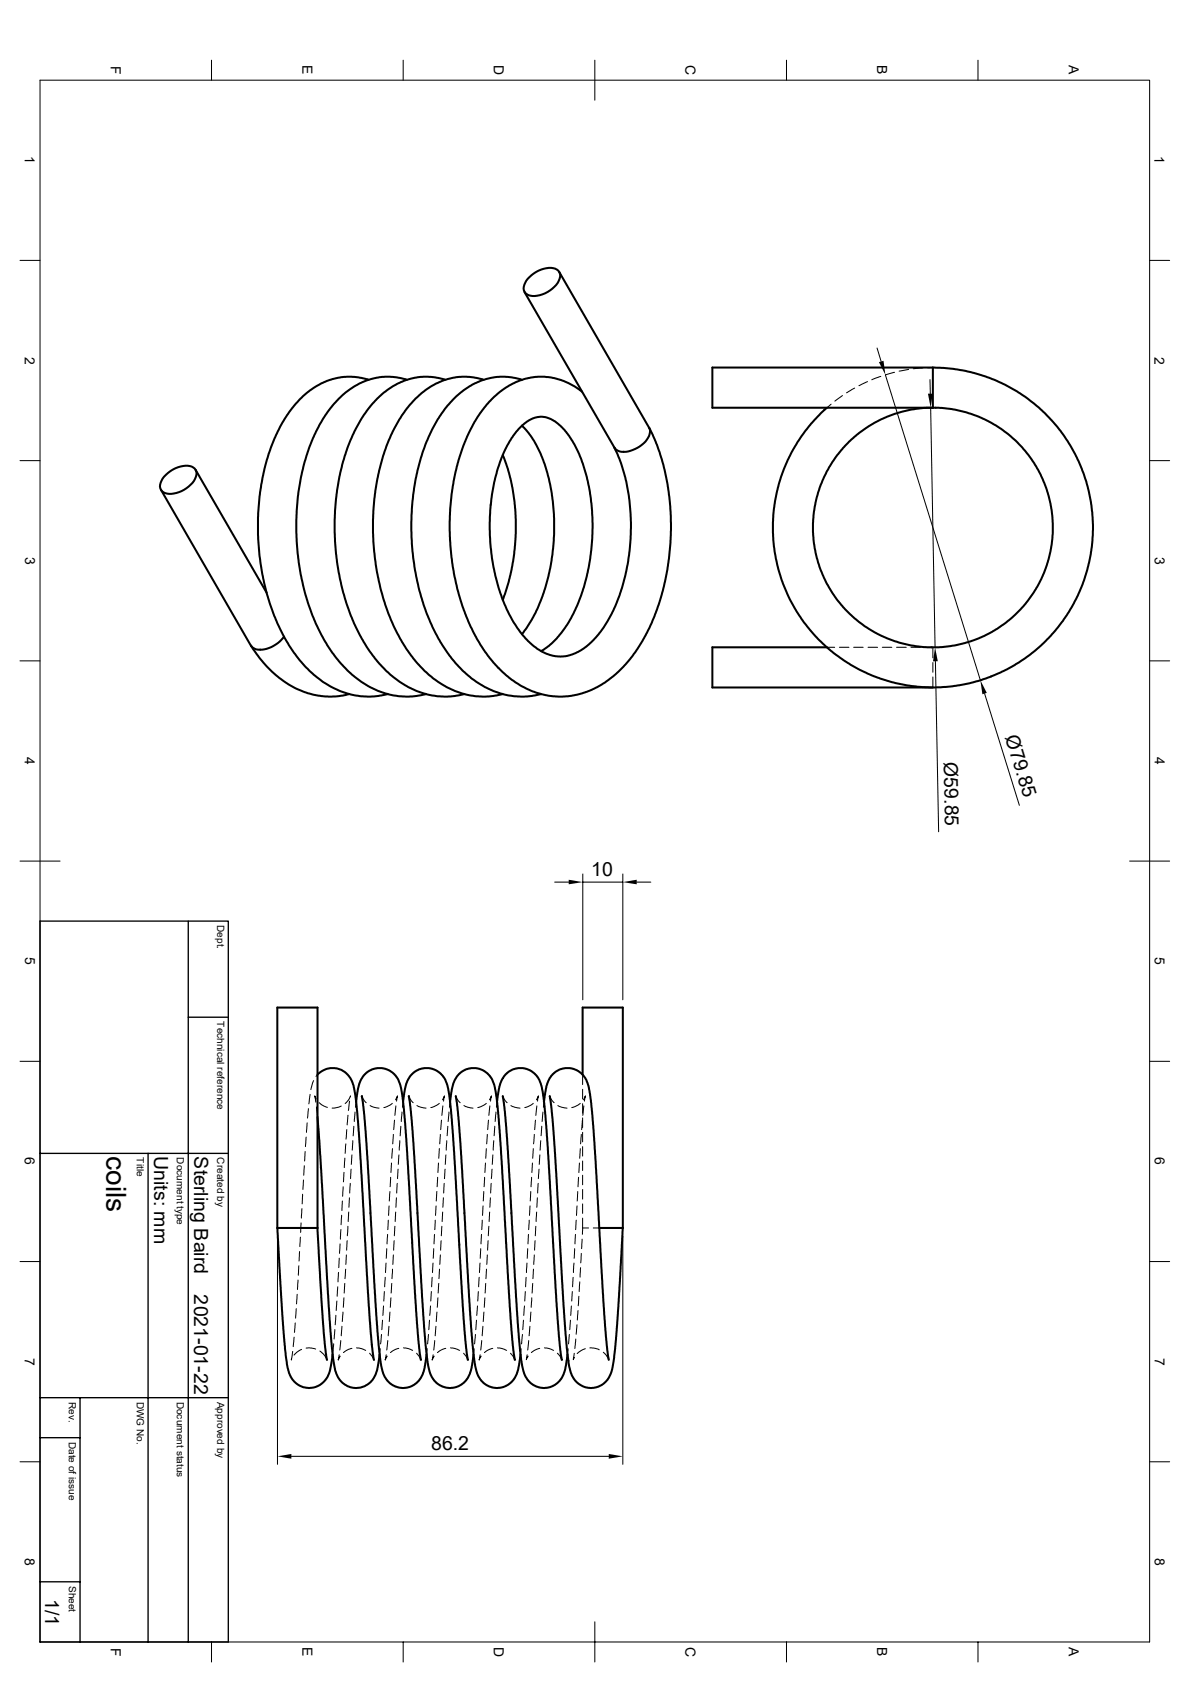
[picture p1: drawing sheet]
<svg xmlns="http://www.w3.org/2000/svg" width="297mm" height="420mm" viewBox="0 0 297 420" stroke-linecap="round" stroke-linejoin="round" font-family="sans-serif">
<g fill="none" stroke="#000" stroke-width=".51">
<path d="M131.7 69.6a7.1 7.1 0 0 1 6.9-2.5 1.98 1.98 0 0 1 .8 3 7.1 7.1 0 0 1-7.5 3.6 1.98 1.98 0 0 1-.8-3zM139.6 67.9l22.4 38.9a3.7 3.7 0 0 1-1.8 4.3 5.9 5.9 0 0 1-6.3 1.3l-.5-.6-22.5-38.9M92 94.8a16.7 16.7 0 0 0-17.8 5.6 41.5 41.5 0 0 0-9.2 22.1l-.6 6.7v5.3l.6 5.8 .5 3.2 1.2 5 1.8 5.3 1.8 4a29.6 29.6 0 0 0 14.6 14.8 19.2 19.2 0 0 0 11.9 .7M101.6 94.8a16.7 16.7 0 0 0-17.8 5.6 41.2 41.2 0 0 0-9.2 21.6l-.6 7.8v5.3l.3 3.2 1.3 7.7 1.7 5.9a35.9 35.9 0 0 0 13.3 18.6 19.1 19.1 0 0 0 15.7 2.8M111.1 94.8a16.6 16.6 0 0 0-17.5 5.3 40.4 40.4 0 0 0-9.2 20.9l-.5 3.6-.4 5.2v3.2l.4 5.3 1.3 7.7 1.7 5.9a35.9 35.9 0 0 0 13.2 18.6 19.1 19.1 0 0 0 15.8 2.8M120.7 94.8a16.6 16.6 0 0 0-17.5 5.3 40.4 40.4 0 0 0-9.3 20.9l-.5 3.6-.3 5.2 .1 5.3 .6 5.8 1.1 5.6 1.2 4.5 1.4 3.7 1.9 3.9a28.2 28.2 0 0 0 14.9 14.2 18.5 18.5 0 0 0 11.2 .5M130.3 94.8a16.7 16.7 0 0 0-17.8 5.6l-.3 .3a41.9 41.9 0 0 0-9 22.3l-.5 7.3v3.7l.4 5.3 .5 3.2 1.1 5 1 3.5 1.4 3.7a33 33 0 0 0 13.9 16.8 19.3 19.3 0 0 0 14 1.8M145.3 97.8a15.9 15.9 0 0 0-21.7 1l-2.1 2.2-3.1 4.3-2.7 5.9-1.5 4.5-1.2 5.8-.6 5.7-.2 5.3 .5 6.7 .8 4.8 1.9 7.2 1.4 3.9 2.2 4.4 2.8 4.2 2.4 2.8 3.4 3.1 3.8 2.4a19.8 19.8 0 0 0 22.7-4l2-2.1 2.6-3.2 2.4-4 1.5-3 1.8-4.7 1.1-3.7 1.5-7.8 .3-4 .2-4.9-.2-4-.7-5.6-1-5-1-3.1-1.2-3.3-1.3-2.8M232.8 91.8h-55v10h55M232.8 91.8v10M232.8 91.8l3.1 .1 4.3 .6 2.9 .6 3.7 1.2 4 1.8 3.1 1.6 2.1 1.5 3.1 2.4 2.8 2.7 2.8 3.3 1.7 2.5 2 3.4 1.6 3.6 1.1 3.2 1.2 5.1 .3 2.6 .2 4.3-.6 6-.8 3.9-1.2 3.7-1.2 2.8-1.6 3-2.1 3.3-1.9 2.4-2.9 3.2-2.3 2-5 3.5-2.6 1.4-3.6 1.6-2.9 1-4.7 1-6 .6-4.3-.2-2.6-.3-3.8-.9-2.9-.8-5.2-2.2-2.3-1.3-4.3-3-4.4-4.1-2.8-3.3-2-2.9-1.7-3-1.7-4-1.8-6.3-.4-2.9-.3-3.5 .1-4.3 .3-2.6 .6-3.4 1.1-3.8 2.6-6 1.5-2.6 2.8-3.8 2.9-3.2 1.6-1.5M40.9 119a7.1 7.1 0 0 1 6.9-2.5 1.98 1.98 0 0 1 .9 3 7.1 7.1 0 0 1-7.6 3.6 1.98 1.98 0 0 1-.8-3z"/>
<path d="M48.8 117.3l17.7 30.7M125.5 113.6l1.3 3.6 .9 3.7 .7 4.5 .3 4.2v4.6l-.6 6-1.1 5-1.5 4.6M130.3 106.3l1.5 1.7a35.9 35.9 0 0 1 6.4 19.5l.1 5.9-.4 5.1-1 5.3-1.8 5.9a31.4 31.4 0 0 1-4.8 8.6M153.3 111.8l1.6 3.7 1.4 4.7 .8 4.7 .4 5.5-.1 4.1-.6 5.5-.8 4-1.2 4.2a26.3 26.3 0 0 1-9.8 14.1l-.4 .3a9.6 9.6 0 0 1-11.6-1.4 31.5 31.5 0 0 1-9.1-16.6l-.8-3.4-.6-4.5-.3-4.6 .1-4.5 .5-3.9 .8-4.2 1.2-4.3 1.5-3.3a14.4 14.4 0 0 1 6.8-7.5l1.7-.3h1.2l1 .3a15 15 0 0 1 7.1 8l1.4 3.3 1.5 5.8 .6 4.2 .3 5.1-.3 6.6-.6 4-1.3 5.3-1.1 3.1a24.8 24.8 0 0 1-9.3 12.6l-.3 .2M40.2 122.3l22.4 38.9M70.9 159a7.5 7.5 0 0 1-7 3.1l-.7-.3-.5-.6a25.4 25.4 0 0 0 16.3 12.4l2.6 .3a18.5 18.5 0 0 0 5.6-.6M206.4 161.6h-28.6v10.1h55M79.2 268.4a5.3 5.3 0 0 1 5.6-1.4 5.3 5.3 0 0 1 3.5 4.5l.6 3.9 .7 7.4 2.4 43.2 .8 9.8 .5 3.8M79.2 278.9l1 13.4 2.3 40 .9 8.6 .3 1.5 .8 1.6a5.3 5.3 0 0 0 5.7 2.4 5.3 5.3 0 0 0 4-4.7l.5-3.5M88.9 275.1l.4-2.9 .7-2.3 .8-1.3 1.4-1.3 2-.6 1.9 .2 1.9 .9 1.3 1.6 .6 1.5 .4 1.8 .8 7.9 2.7 46.7 .6 7.2 .7 5.1M90.3 273.7l.6 4.8 .6 7.1 2.7 46.8 .8 7.8 .5 2.3 .5 1.2 1.3 1.7 1.3 .8 2.2 .4 2-.5 1.4-1 1.2-1.7 .6-2 .5-3.2M100.6 275.1l.4-2.9 .7-2.3 .8-1.3 1.4-1.3 2-.6 2 .2 1.8 .9 1.3 1.6 .6 1.5 .4 1.8 .8 6.9 2.9 49.6 .6 7.4 .5 3"/>
<path d="M102 273.7l.6 3.9 .6 8 2.7 46.8 .8 7.8 .5 2.3 .5 1.2 1.1 1.5 1.6 1 2.1 .4 2.1-.5 1.8-1.5 .8-1.4 .5-1.8 .5-3.2M112.4 275.1l.3-2.9 .7-2.3 1.1-1.6 1.2-1 1.9-.6 2 .2 1 .4 .9 .6 1.3 1.5 .6 1.5 .3 1.8 .8 6.9 2.9 49.6 .6 6.7 .5 3.7M113.7 273.7l.6 3.9 .6 8 2.7 46.8 .8 7.8 .6 2.3 .4 1.2 1.1 1.5 1.6 1 2.1 .4 2.1-.5 1.3-1 1.3-1.9 .7-2.5 .3-2.5M124 275.1l.6-3.8 .5-1.4 1.1-1.6 1.2-1 2-.6 1.9 .2 1.3 .5 .9 .7 1.1 1.6 .9 3 .6 5.9 3 50.6 .6 6.7 .6 3.7M125.5 273.7l.5 3.9 .6 6.8 2.9 49.6 .8 7 .8 2.7 1.1 1.5 1.6 1 2.2 .4 2-.5 1.7-1.3 1-1.6 .6-2.5 .3-2.5M135.8 275.1l.6-3.8 .5-1.4 .6-1.2 1.6-1.4 2-.6 1.9 .2 1.3 .5 .9 .7 1.1 1.6 .9 2.8 .7 6.1 .8 11.5 2.1 37.9 .6 7.9 .5 3.7M137.2 273.7l.7 5.8 .6 7.4 2 37.5 1.1 13.2 .5 3.8 .7 2.2 1.3 1.7 1.3 .8 .9 .4h1.9l2.1-.7 1.6-1.7 .9-2.2 .5-2.9 .8-8.4 1.3-24M145.4 268.4v-16.8h10v55M69.2 306.6l1.8 28.3 .6 5.8 .5 2 .5 1.1 1.1 1.5 1.1 .7 .9 .4 2 .1 2.1-.6 1.4-1.3 .9-1.5 .9-4.9M69.2 306.6v-55h10v55M69.2 306.6h10M79.2 306.6l1.3 22.5 .5 6.3 .6 4.2"/>
<path d="M149.6 306.6h5.8"/>
<circle cx="232.8" cy="131.7" r="29.9"/>
</g>
<g fill="none" stroke="#000" stroke-width=".25">
<path d="M52.8 15v5M100.6 15v5M148.5 15v10M196.3 15v5M244.1 15v5M10 20h276.9v390h-276.9zM5 65h5M286.9 65h5M210.3 98.8l-1.9 1.4M213.3 96.9l-2 1.2M216.5 95.3l-2.1 1M218.9 86.9l1 3.4"/>
<path d="M219.8 94l-2.2 .8M223.3 93l-2.3 .6 23.7 76.2M226.8 92.2l-2.4 .5M230.3 91.9l-2.3 .2M232.1 94.8l.1 3.5M232.8 91.8h-1.3M5 115h5M207.4 100.9l-1 .9M232.3 101.8l1.1 59.8M286.9 115h5M5 165h5M206.4 161.6h1.9"/>
<path d="M209.5 161.6h2.4M213.1 161.6h2.3M216.7 161.6h2.3M220.2 161.6h2.4M223.8 161.6h2.4M227.4 161.6h2.3M230.9 161.6h1.9v2.7M232.8 165.4v2.5M232.8 169v2.7M233.5 165.1l.8 42.6M245.7 173.2l8.7 27.9M286.9 165h5"/>
<path d="M5 215h10M145.5 218.2v31.4M155.4 218.2v31.4M281.9 215h10M138.4 220.3h3.5M145.5 220.3h9.9M158.9 220.3h3.5M5 265h5M77 276.8l-.2 2.4M77.4 273.3l-.3 2.3M78.3 269.8l-.7 2.3M78.9 274.4l-.3-.7 .2 1.5"/>
<path d="M79 276.4l.2 2.5M79.2 268.4l-.3 .4M79.7 275.3l.6 .6 1.4 .6M85.2 276.2l-.7 .3-1.6 .2M86.9 278.5l-.2 2.4M87.2 275l-.2 2.3M87.5 273.8l-.5 .9-.9 .8M88.6 277.7l-.2 2.3M88.9 275.1l-.2 1.4M90.3 273.7l.5 1 .6 .6M92.4 276.1l.8 .3 1.4 .3M97.9 275.5l-1.4 .9-.7 .2"/>
<path d="M98.5 279.7l-.2 2.4M98.7 274.6l.5-.9-.2 1.3M98.8 276.1l-.2 2.4M100.3 277.7l-.1 2.3M100.6 275.1l-.1 1.4M102 273.7l.4 .7 .7 .9M104.1 276.1l.8 .3 1.4 .3M109.6 275.5l-1.4 .9-.7 .2M110.2 279.7l-.2 2.4M110.4 274.6l.5-.9-.2 1.3M110.5 276.1l-.2 2.4M112.1 277.7l-.3 2.3"/>
<path d="M112.4 275.1l-.2 1.4M113.7 273.7l.5 1 .7 .6M115.8 276.1l.8 .3 1.5 .3M121.4 275.5l-1.4 .9-.7 .2M121.9 279.7l-.2 2.4M122.2 274.6l.4-.9-.2 1.3M122.3 276.1l-.3 2.4M123.8 277.7l-.2 2.3M124 275.1l-.1 1.4M125.5 273.7l.4 1 .7 .6M127.5 276.1l.9 .3 1.4 .3M133.1 275.5l-1.4 .9-.7 .2"/>
<path d="M133.6 279.7l-.2 2.4M133.9 274.6l.5-.9-.2 1.3M134 276.1l-.3 2.4M135.5 277.7l-.2 2.3M135.8 275.1l-.2 1.4M137.2 273.7l.5 1 .6 .6M139.2 276.1l.9 .3 1.4 .3M144.8 275.5l-1.4 .9-.7 .2M145.4 279.7l-.2 2.4M145.4 268.4v2.4M145.4 272v2.4M145.4 275.6v2.4"/>
<path d="M145.4 279.1v2.5M145.6 274.6l.5-.9-.2 1.3M145.7 276.1l-.2 2.4M286.9 265h5M75.5 298.2l-.1 2.4M75.7 294.6l-.1 2.4M75.9 291.1l-.1 2.4M76.2 287.5l-.2 2.4M76.4 283.9l-.2 2.4M76.7 280.4l-.2 2.3M85.5 299.9l-.2 2.4M85.6 296.3l-.1 2.4"/>
<path d="M85.9 292.7l-.2 2.4M86.1 289.2l-.2 2.3M86.3 285.6l-.2 2.4M86.6 282.1l-.2 2.3M87.2 299.1l-.1 2.4M87.4 295.5l-.1 2.4M87.6 291.9l-.1 2.4M87.8 288.4l-.1 2.3M88.1 284.8l-.2 2.4M88.3 281.2l-.2 2.4M97.3 297.5l-.1 2.4M97.5 294l-.1 2.3"/>
<path d="M97.7 290.4l-.1 2.4M98 286.8l-.2 2.4M98.2 283.3l-.2 2.3M98.9 299.1l-.1 2.4M99.1 295.5l-.1 2.4M99.4 291.9l-.2 2.4M99.6 288.4l-.2 2.3M99.8 284.8l-.1 2.4M100 281.2l-.1 2.4M109.1 297.5l-.2 2.4M109.2 294l-.1 2.3M109.4 290.4l-.1 2.4"/>
<path d="M109.7 286.8l-.2 2.4M109.9 283.3l-.2 2.3M110.7 299.1l-.2 2.4M110.9 295.5l-.2 2.4M111.1 291.9l-.2 2.4M111.3 288.4l-.2 2.3M111.5 284.8l-.1 2.4M111.8 281.2l-.2 2.4M120.7 297.5l-.1 2.4M120.9 294l-.1 2.3M121.2 290.4l-.2 2.4M121.4 286.8l-.2 2.4"/>
<path d="M121.6 283.3l-.1 2.3M122.4 299.1l-.1 2.4M122.6 295.5l-.1 2.4M122.8 291.9l-.2 2.4M123 288.4l-.1 2.3M123.2 284.8l-.1 2.4M123.5 281.2l-.2 2.4M132.5 297.5l-.2 2.4M132.7 294l-.2 2.3M132.9 290.4l-.1 2.4M133.1 286.8l-.1 2.4M133.3 283.3l-.1 2.3"/>
<path d="M134.1 299.1l-.1 2.4M134.3 295.5l-.1 2.4M134.5 291.9l-.1 2.4M134.7 288.4l-.1 2.3M135 284.8l-.2 2.4M135.2 281.2l-.2 2.4M144.2 297.5l-.1 2.4M144.4 294l-.1 2.3M144.6 290.4l-.1 2.4M144.8 286.8l-.1 2.4M145.1 283.3l-.2 2.3M145.4 282.7v2.4"/>
<path d="M145.4 286.3v2.4M145.4 289.9v2.4M145.4 293.5v2.3M145.4 297v2.4M5 315h5M69.3 308.6v57M74.4 319.6l-.1 2.4M74.6 316.1l-.1 2.3M74.8 312.5l-.2 2.4M75 308.9l-.2 2.4M75.1 305.4l-.1 2.3M75.4 301.8l-.2 2.4"/>
<path d="M84.5 317.7l-.1 2.4M84.7 314.2l-.2 2.3M84.9 310.6l-.1 2.4M85.1 307l-.1 2.4M85.3 303.4l-.2 2.4M86.3 316.9l-.2 2.4M86.4 313.4l-.1 2.3M86.7 309.8l-.2 2.4M86.8 306.2l-.1 2.4M87 302.6l-.1 2.4M96.1 318.9l-.1 2.4M96.4 315.4l-.2 2.4"/>
<path d="M96.5 311.8l-.1 2.4M96.7 308.2l-.1 2.4M96.9 304.7l-.1 2.3M97.1 301.1l-.1 2.4M98 316.9l-.2 2.4M98.2 313.4l-.2 2.3M98.4 309.8l-.1 2.4M98.6 306.2l-.2 2.4M98.8 302.6l-.2 2.4M107.9 318.9l-.2 2.4M108.1 315.4l-.1 2.4M108.2 311.8l-.1 2.4"/>
<path d="M108.5 308.2l-.2 2.4M108.6 304.7l-.1 2.3M108.8 301.1l-.1 2.4M109.7 316.9l-.1 2.4M109.9 313.4l-.1 2.3M110.1 309.8l-.1 2.4M110.3 306.2l-.1 2.4M110.5 302.6l-.1 2.4M119.6 318.9l-.1 2.4M119.8 315.4l-.1 2.4M120 311.8l-.2 2.4M120.2 308.2l-.1 2.4"/>
<path d="M120.4 304.7l-.2 2.3M120.6 301.1l-.2 2.4M121.4 316.9l-.1 2.4M121.6 313.4l-.1 2.3M121.8 309.8l-.1 2.4M122 306.2l-.1 2.4M122.2 302.6l-.1 2.4M131.3 318.9l-.1 2.4M131.5 315.4l-.1 2.4M131.7 311.8l-.1 2.4M131.9 308.2l-.1 2.4M132.1 304.7l-.1 2.3"/>
<path d="M132.3 301.1l-.1 2.4M133.1 316.9l-.1 2.4M133.3 313.4l-.1 2.3M133.6 309.8l-.2 2.4M133.7 306.2l-.1 2.4M133.9 302.6l-.1 2.4M143 318.9l-.1 2.4M143.3 315.4l-.2 2.4M143.4 311.8l-.1 2.4M143.6 308.2l-.1 2.4M143.8 304.7l-.1 2.3M144 301.1l-.1 2.4"/>
<path d="M144.9 316.5l-.1 2.4M145.1 313l-.2 2.3M145.3 309.4l-.1 2.4M145.4 306.6h1.5M145.4 300.6v2.4M145.4 304.2v2.4M145.4 306.6l-.1 1.6M148.1 306.6h1.5M155.4 308.6v57M286.9 315h5M73.1 337.4l-.4 2.2 .1-.2M73.4 333.9l-.2 2.4"/>
<path d="M73.7 330.3l-.2 2.4M74 326.8l-.2 2.3M74.2 323.2l-.2 2.4M75.3 336.9l-1.3 .8-.6 .7M76.4 336.6l.8-.1 1.6 .3M79.8 337.4l1.2 1.1 .6 1.1M83.3 335.5l-.2 2.4M83.6 332l-.2 2.3M83.8 328.4l-.1 2.4M84.1 324.9l-.2 2.3M84.3 321.3l-.1 2.4M84.7 338.3l-.3 1.3 .5-1"/>
<path d="M85 334.7l-.2 2.4M85.3 331.2l-.1 2.3M85.6 327.6l-.2 2.4M85.9 324.1l-.2 2.3M86.1 320.5l-.2 2.4M87.8 336.7l-.7 .2-1.4 .8M89 336.6l1.3 .2 1 .4M92.2 337.9l1.1 1.7M94.9 336.8l-.2 1.4M95.2 333.2l-.2 2.4M95.5 329.6l-.2 2.4M95.7 326.1l-.2 2.4"/>
<path d="M95.9 322.5l-.1 2.4M96.4 338.3l-.3 1.3 .5-1M96.8 334.7l-.3 2.4M97.1 331.2l-.2 2.3M97.3 327.6l-.1 2.4M97.6 324.1l-.2 2.3M97.8 320.5l-.2 2.4M99.5 336.7l-1.2 .4-.8 .6M100.7 336.6l1.3 .2 1 .4M104 337.9l1.1 1.7M106.6 336.8l-.1 1.4M106.9 333.2l-.2 2.4"/>
<path d="M107.2 329.6l-.2 2.4M107.4 326.1l-.1 2.4M107.7 322.5l-.2 2.4M108.1 338.3l-.2 1.3 .5-1M108.5 334.7l-.3 2.4M108.8 331.2l-.2 2.3M109.1 327.6l-.2 2.4M109.3 324.1l-.2 2.3M109.5 320.5l-.2 2.4M111.3 336.7l-1.4 .5-.7 .5M112.4 336.6l1.3 .2 1 .4M115.7 337.9l1.1 1.7"/>
<path d="M118.3 336.8l-.1 1.4M118.7 333.2l-.3 2.4M118.9 329.6l-.2 2.4M119.2 326.1l-.2 2.4M119.4 322.5l-.1 2.4M119.8 338.3l-.2 1.3 .5-1M120.2 334.7l-.2 2.4M120.5 331.2l-.1 2.3M120.8 327.6l-.2 2.4M121 324.1l-.1 2.3M121.2 320.5l-.1 2.4M123 336.7l-1.4 .5-.7 .5"/>
<path d="M124.2 336.6l1.2 .2 1 .4M127.4 337.9l1.1 1.7M130 336.8l-.1 1.4M130.4 333.2l-.2 2.4M130.6 329.6l-.1 2.4M130.9 326.1l-.2 2.4M131.1 322.5l-.1 2.4M131.6 338.3l-.3 1.3 .5-1M132 334.7l-.3 2.4M132.2 331.2l-.2 2.3M132.5 327.6l-.2 2.4M132.7 324.1l-.1 2.3"/>
<path d="M133 320.5l-.2 2.4M134.7 336.7l-1.4 .5-.7 .5M135.9 336.6l1.3 .2 1 .4M139.1 337.9l.7 .8 .5 .9M141.8 336.8l-.2 1.4M142.1 333.2l-.2 2.4M142.4 329.6l-.2 2.4M142.6 326.1l-.1 2.4M142.8 322.5l-.1 2.4M143.3 337.9l-.3 1.7 .3-.6M143.7 334.3l-.2 2.4M144 330.8l-.2 2.4"/>
<path d="M144.3 327.2l-.2 2.4M144.5 323.7l-.2 2.4M144.7 320.1l-.1 2.4M146.1 336.8l-1.2 .5-.8 .7M147.2 336.6h1.2l1.2 .4M150.6 337.7l.7 .7 .6 1.2M5 365h5M72.7 363.6h79.2M286.9 365h5M52.8 410v5M100.6 410v5M148.5 405v10"/>
<path d="M196.3 410v5M244.1 410v5"/>
</g>
<path d="M10 230h47v180h-47zM47 230v180M47 254h10M10 288h47M37 288v122M10 359h10M10 349h47M20 349v61M10 395h10" fill="none" stroke="#000" stroke-width=".34"/>
<path d="M219.4 90.4l1.1-.3 .5 3.5zM231.6 98.3h1.2l-.5 3.5zM233.4 161.6l.7 3.5h-1.2zM244.7 169.8l1.6 3.2-1.1 .4zM141.9 219.7l3.6 .6-3.6 .5zM155.4 220.3l3.5-.6v1.1zM69.3 363.6l3.4-.5v1.1zM151.9 363.1l3.5 .5-3.5 .6z" fill="#000"/>
<text font-size="7" x="26.5" y="288.7" transform="rotate(90 26.5 288.7)">coils</text>
<g font-size="4.9">
<text x="250.8" y="184" transform="rotate(73 250.8 184)">Ø79.85</text>
<text x="235.6" y="190.3" transform="rotate(89 235.6 190.3)">Ø59.85</text>
<text x="147.6" y="218.7">10</text>
<text x="38.5" y="288.6" transform="rotate(90 38.5 288.6)">Units: mm</text>
<text x="48.4" y="288.8" transform="rotate(90 48.4 288.8)">Sterling Baird</text>
<text x="48.5" y="323.2" transform="rotate(90 48.5 323.2)">2021-01-22</text>
<text x="107.6" y="362.1">86.2</text>
<text x="11.3" y="399.2" transform="rotate(90 11.3 399.2)">1/1</text>
</g>
<g font-size="3.5">
<text x="27.6" y="16.5" transform="rotate(90 27.6 16.5)">F</text>
<text x="75.5" y="16.3" transform="rotate(90 75.5 16.3)">E</text>
<text x="123.3" y="16.3" transform="rotate(90 123.3 16.3)">D</text>
<text x="171.1" y="16.3" transform="rotate(90 171.1 16.3)">C</text>
<text x="218.9" y="16.3" transform="rotate(90 218.9 16.3)">B</text>
<text x="266.8" y="16.3" transform="rotate(90 266.8 16.3)">A</text>
<text x="6.2" y="39" transform="rotate(90 6.2 39)">1</text>
<text x="288.2" y="39" transform="rotate(90 288.2 39)">1</text>
<text x="6.2" y="89" transform="rotate(90 6.2 89)">2</text>
<text x="288.2" y="89" transform="rotate(90 288.2 89)">2</text>
<text x="6.3" y="139" transform="rotate(90 6.3 139)">3</text>
<text x="288.2" y="139" transform="rotate(90 288.2 139)">3</text>
<text x="6.2" y="189" transform="rotate(90 6.2 189)">4</text>
<text x="288.2" y="189" transform="rotate(90 288.2 189)">4</text>
<text x="6.3" y="239" transform="rotate(90 6.3 239)">5</text>
<text x="288.2" y="239" transform="rotate(90 288.2 239)">5</text>
<text x="6.2" y="289" transform="rotate(90 6.2 289)">6</text>
<text x="288.2" y="289" transform="rotate(90 288.2 289)">6</text>
<text x="6.2" y="339" transform="rotate(90 6.2 339)">7</text>
<text x="288.2" y="339" transform="rotate(90 288.2 339)">7</text>
<text x="6.2" y="389" transform="rotate(90 6.2 389)">8</text>
<text x="288.2" y="389" transform="rotate(90 288.2 389)">8</text>
<text x="27.6" y="411.4" transform="rotate(90 27.6 411.4)">F</text>
<text x="75.5" y="411.3" transform="rotate(90 75.5 411.3)">E</text>
<text x="123.3" y="411.2" transform="rotate(90 123.3 411.2)">D</text>
<text x="171.1" y="411.2" transform="rotate(90 171.1 411.2)">C</text>
<text x="218.9" y="411.3" transform="rotate(90 218.9 411.3)">B</text>
<text x="266.8" y="411.3" transform="rotate(90 266.8 411.3)">A</text>
</g>
<g font-size="2.5">
<text x="54.2" y="231" transform="rotate(90 54.2 231)">Dept.</text>
<text x="54.2" y="255" transform="rotate(90 54.2 255)">Technical reference</text>
<text x="34.2" y="289" transform="rotate(90 34.2 289)">Title</text>
<text x="44.2" y="289" transform="rotate(90 44.2 289)">Document type</text>
<text x="54.2" y="289" transform="rotate(90 54.2 289)">Created by</text>
<text x="17.2" y="350" transform="rotate(90 17.2 350)">Rev.</text>
<text x="34.2" y="350" transform="rotate(90 34.2 350)">DWG No.</text>
<text x="44.2" y="350" transform="rotate(90 44.2 350)">Document status</text>
<text x="54.2" y="350" transform="rotate(90 54.2 350)">Approved by</text>
<text x="17.2" y="360" transform="rotate(90 17.2 360)">Date of issue</text>
<text x="17.2" y="396" transform="rotate(90 17.2 396)">Sheet</text>
</g>
</svg>
